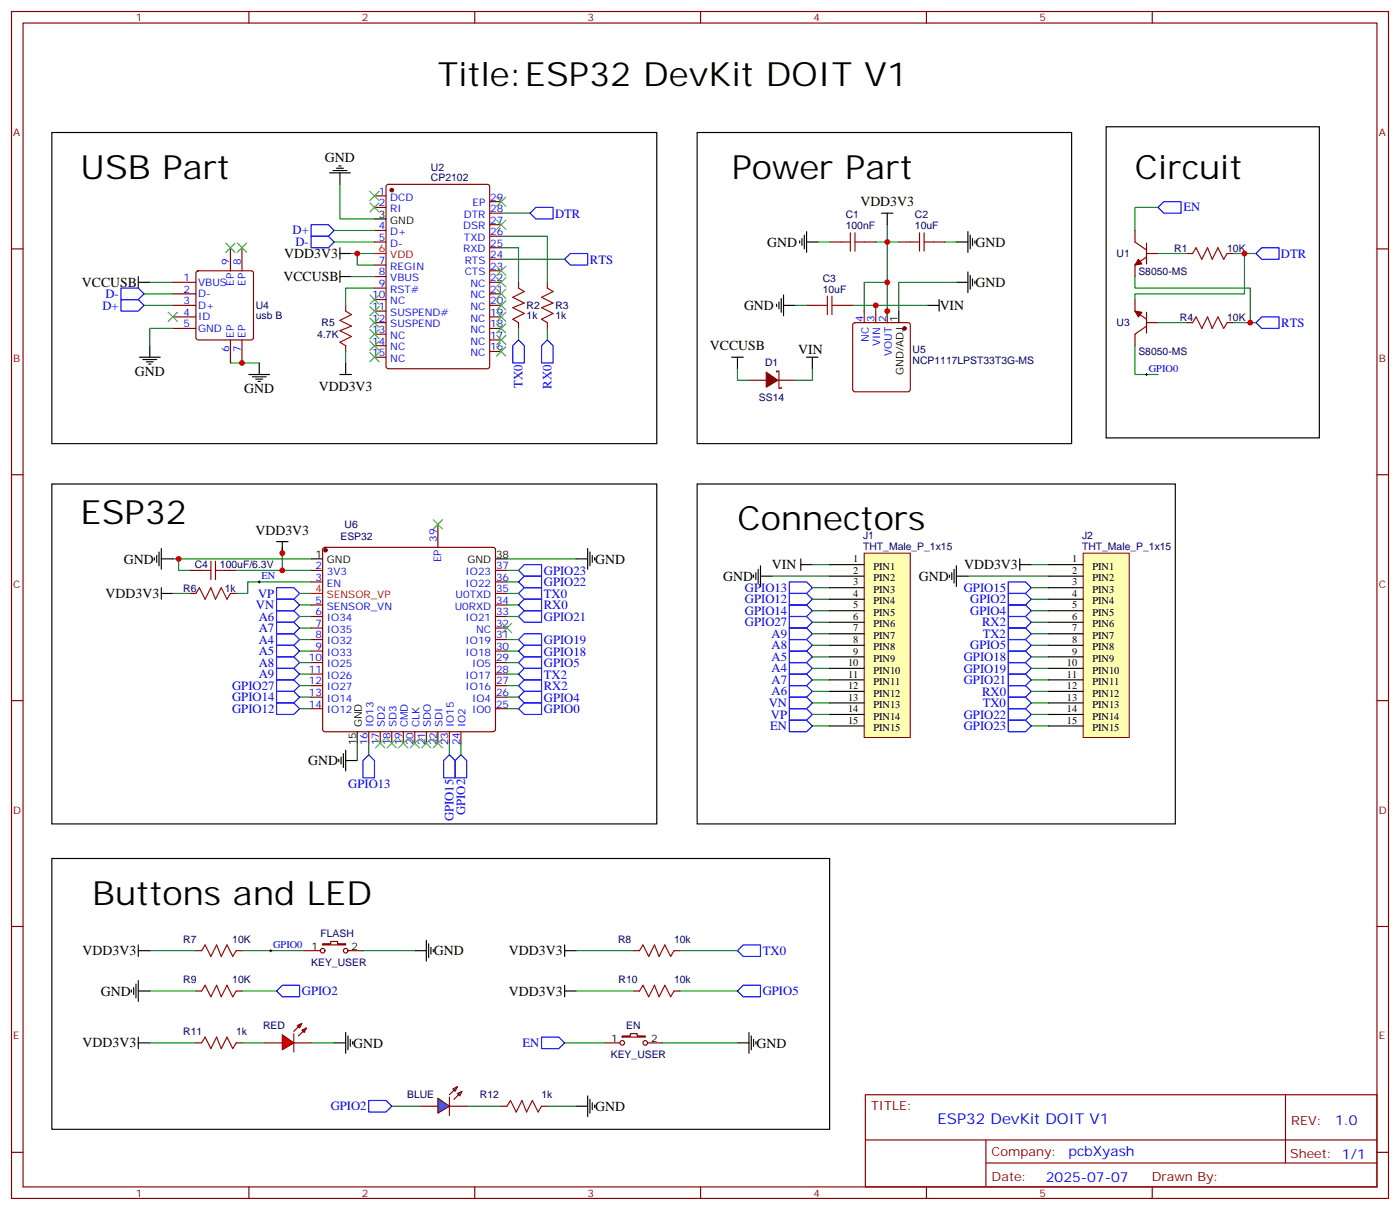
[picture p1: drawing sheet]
<svg xmlns="http://www.w3.org/2000/svg" width="429mm" height="371mm" viewBox="0 0 429 371" stroke-linecap="round" stroke-linejoin="round" font-family="sans-serif">
<g fill="none" stroke="#870000" stroke-width=".35">
<path d="M3.5 3.5h421.6v363.4h-421.6zM7.1 7.1h414.5v356.3h-414.5zM76.2 3.5v3.6M145.3 3.5v3.6M214.5 3.5v3.6M283.6 3.5v3.6M352.8 3.5v3.6M114.7 60h3.5M118.4 56.7l.5-.3h30.3l.7 .5v55.3l-.4 .6-30.6 .1-.7-.5v-55.3zM3.5 76.2h3.6M70.6 75.8v7.1M74.1 75.8v7.1"/>
<path d="M114.7 63.5h3.5M114.7 70.6h3.5M114.7 74.1h3.5M149.9 79.4h3.6M149.9 75.8h3.6M149.9 72.3h3.6M149.9 68.8h3.6M149.9 65.3h3.6M149.9 61.7h3.6M254 74.1h3.5M264.6 74.1h3.5M275.2 74.1h3.5"/>
<path d="M285.8 74.1h3.5M347.5 70.6v3.5l3.5 2.5M351 74.4v6.4M351 78.7l-3.5 2.4v3.6M351 77.6h3.5M363.4 77.6h1.7M375.7 77.6h1.8M421.6 76.2h3.5M52.9 97h7.1M52.9 93.5h7.1M52.9 90h7.1M52.9 86.4h7.1"/>
<path d="M60.2 83.1l.5-.2h16.2l.5 .2 .2 .5v19.8l-.2 .5-.5 .2h-16.2l-.5-.3-.2-.4v-19.8zM105.8 93.5v1.7M114.7 81.1h3.5M114.7 84.7h3.5M114.7 88.2h3.5M114.7 91.7h3.5M114.7 95.2h3.5M114.7 98.8h3.5M149.9 97h3.6M149.9 93.5h3.6M149.9 90h3.6M149.9 86.4h3.6"/>
<path d="M149.9 82.9h3.6M158.7 86.4v1.8M158.7 98.8v1.7M167.6 86.4v1.8M167.6 98.8v1.7M246.9 93.5h3.6M257.5 93.5h3.6M261.3 99l.5-.2h16.2l.5 .2 .2 .5v19.7l-.2 .5-.5 .2h-16.2l-.5-.2-.2-.5v-19.7zM264.6 95.2v3.6M268.1 95.2v3.6M271.6 95.2v3.6M347.5 91.7v3.5l3.5 2.5"/>
<path d="M351 98.8h3.5M351 95.6v6.4M351 99.8l-3.5 2.5v3.5M363.4 98.8h1.7M375.7 98.8h1.8M52.9 100.5h7.1M70.6 104.1v7M74.1 104.1v7M105.8 105.8v1.8M114.7 102.3h3.5M114.7 105.8h3.5M114.7 109.4h3.5"/>
<path d="M149.9 100.5h3.6M149.9 107.6h3.6M149.9 104.1h3.6M229.3 116.4h5.3M237.8 113.9v-.3h.7v5.3h.7v-.4M238.1 116.4h5.3M3.5 145.3h3.6M421.6 145.3h3.5M58.2 174.6h3.5M68.8 174.6h3.5M95.2 174.6h3.6M95.2 178.2h3.6"/>
<path d="M99 167.8l.5-.2h51.5l.5 .2 .2 .5v55l-.2 .5-.5 .2h-51.5l-.5-.2-.2-.5v-55zM134.1 160.5v7.1M151.7 174.6h3.5M151.7 178.2h3.5M58.2 181.7h1.8M70.6 181.7h1.7M95.2 185.2h3.6M95.2 188.7h3.6M95.2 192.3h3.6M95.2 195.8h3.6M95.2 199.3h3.6M151.7 181.7h3.5"/>
<path d="M151.7 185.2h3.5M151.7 188.7h3.5M151.7 192.3h3.5M151.7 195.8h3.5M151.7 199.3h3.5M3.5 214.5h3.6M95.2 202.8h3.6M95.2 206.4h3.6M95.2 209.9h3.6M95.2 213.4h3.6M95.2 217h3.6M151.7 202.8h3.5"/>
<path d="M151.7 206.4h3.5M151.7 209.9h3.5M151.7 213.4h3.5M151.7 217h3.5M421.6 214.5h3.5M112.9 224v3.5M116.4 224v3.5M119.9 224v3.5M123.5 224v3.5M127 224v3.5M130.5 224v3.5M134.1 224v3.5"/>
<path d="M137.6 224v3.5M141.1 224v3.5M3.5 283.6h3.6M60 291h1.7M72.3 291h1.8M93.5 291h4.6M98.8 288.9h2.4v-.7h2.2v.7h2.4v.4h-7zM106.5 291h4.6M421.6 283.6h3.5M60 303.4h1.7M60 319.3h1.7M72.3 303.4h1.8"/>
<path d="M72.3 319.3h1.8M264.9 335.1h156.7v28.3h-156.7zM393.6 335.2v20.8M3.5 352.8h3.6M265 349h156.4M301.8 356h119.6M301.8 349v14.1M421.6 352.8h3.5M76.2 363.4v3.5M145.3 363.4v3.5M214.5 363.4v3.5M283.6 363.4v3.5"/>
<path d="M352.8 363.4v3.5"/>
<circle cx="98.8" cy="291" r=".71"/>
<circle cx="105.8" cy="291" r=".71"/>
</g>
<g fill="none" stroke="#000" stroke-width=".35">
<path d="M338.7 38.8h65.2v95.3h-65.2zM15.9 40.6h185.2v95.2h-185.2zM100.9 52.9h6.3M102 52.2h4.2M103 51.5h2.1M103.7 50.8h.7M104.1 52.9v3.5M213.4 40.6h114.7v95.2h-114.7zM104.1 77.6h3.5M104.1 75.8v3.6M114.7 67h3.5M244.8 73.7v.7"/>
<path d="M245.5 73v2.1M246.2 72v4.2M246.9 74.1h3.6M246.9 70.9v6.4M292.8 74.1h3.5M296.3 70.9v6.4M297 72v4.2M297.7 73v2.1M298.4 73.7v.7M42.3 86.4h3.6M42.3 84.7v3.5M104.1 82.9v3.5"/>
<path d="M104.1 84.7h3.5M237.8 93.1v.7M238.5 92.4v2.1M239.2 91.4v4.2M239.9 93.5h3.5M239.9 90.3v6.4M275.2 95.2v3.6M284 93.5h3.5M287.5 91.7v3.5M292.8 86.4h3.5M296.3 83.3v6.3M297 84.3v4.2"/>
<path d="M297.7 85.4v2.1M298.4 86.1v.7M42.7 109.4h6.3M43.7 110.1h4.3M44.8 110.8h2.1M45.5 111.5h.7M45.9 105.8v3.6M76.2 114.7h6.3M77.3 115.4h4.2M78.3 116.1h2.1M79 116.8h.7M79.4 111.1v3.6"/>
<path d="M104.1 114.7h3.5M105.8 111.1v3.6M224 109.4h3.5M225.8 109.4v3.5M246.9 109.4h3.6M248.7 109.4v3.5M15.9 148.2h185.2v104h-185.2zM213.4 148.2h146.4v104h-146.4zM47.3 170.7v.7M48 170v2.2M48.7 169v4.2M49.4 171.1h3.5"/>
<path d="M49.4 167.9v6.4M49.4 179.9v3.5M95.2 171.1h3.6M151.7 171.1h3.5M230.7 176v.7M231.4 175.3v2.1M232.1 174.3v4.2M232.8 176.4h3.6M232.8 173.2v6.4M245.2 172.9h3.5M245.2 171.1v3.5M290.7 176v.7"/>
<path d="M291.4 175.3v2.1M292.1 174.3v4.2M292.8 176.4h3.5M292.8 173.2v6.4M312.2 172.9h3.5M312.2 171.1v3.5M49.4 181.7h3.5M103.7 232.5v.7M104.4 231.8v2.1M105.1 230.7v4.3M105.8 229.7v6.3M105.8 232.8h3.6"/>
<path d="M109.4 224v3.5M42.3 289.3v3.5M42.3 291h3.6M127 291h3.5M130.5 287.9v6.3M131.2 288.9v4.3M131.9 290v2.1M132.6 290.7v.7M40.2 303v.7M40.9 302.3v2.1M41.6 301.3v4.2M42.3 300.2v6.4"/>
<path d="M42.3 317.5v3.5M42.3 303.4h3.6M42.3 319.3h3.6"/>
</g>
<g fill="none" stroke="#008700" stroke-width=".35">
<path d="M104.1 56.4v10.6h10.6M102.3 70.6h12.4M102.3 74.1h12.4M107.6 77.6h7.1M109.4 77.6v3.5h5.3M153.5 75.8h5.2v10.6M153.5 72.3h14.1v14.1M153.5 65.3h8.8M153.5 79.4h19.4M250.5 74.1h3.5M268.1 74.1h7.1M271.6 68.8v28.2"/>
<path d="M289.3 74.1h3.5M354.5 63.5h-7v7.1M354.5 77.6h8.9M377.5 77.6h7M381 77.6v12.4h-33.5v1.7M44.1 90h8.8M44.1 93.5h8.8M45.9 86.4h7M107.6 84.7h7.1M114.7 88.2h-8.9v5.3M243.4 93.5h3.5M261.1 93.5h22.9"/>
<path d="M268.1 93.5v1.7M271.6 86.4h-7v8.8M292.8 86.4h-17.6v8.8M347.5 84.7v3.5h35.3v10.6M354.5 98.8h8.9M377.5 98.8h7M52.9 100.5h-7v5.3M70.6 111.1h8.8M105.8 107.6v3.5M158.7 100.5v3.6M167.6 100.5v3.6M225.8 112.9v3.5h3.5"/>
<path d="M248.7 112.9v3.5h-5.3M347.5 105.8v8.9h7M52.9 171.1h42.3M54.7 171.1v3.5h3.5M72.3 174.6h22.9M86.4 167.6v7M95.2 178.2h-19.4v3.5h-3.5M155.2 174.6h3.5M155.2 171.1h21.2M155.2 178.2h3.5M236.4 176.4h17.6M248.7 172.9h5.3"/>
<path d="M248.7 179.9h5.3M296.3 176.4h24.7M315.7 172.9h5.3M315.7 179.9h5.3M52.9 181.7h5.3M91.7 181.7h3.5M91.7 185.2h3.5M91.7 188.7h3.5M91.7 192.3h3.5M91.7 195.8h3.5M91.7 199.3h3.5M155.2 181.7h3.5"/>
<path d="M155.2 185.2h3.5M155.2 188.7h3.5M155.2 195.8h3.5M155.2 199.3h3.5M248.7 183.4h5.3M248.7 187h5.3M248.7 190.5h5.3M248.7 194h5.3M248.7 197.6h5.3M315.7 183.4h5.3M315.7 187h5.3M315.7 190.5h5.3"/>
<path d="M315.7 194h5.3M315.7 197.6h5.3M91.7 202.8h3.5M91.7 206.4h3.5M91.7 209.9h3.5M91.7 213.4h3.5M91.7 217h3.5M155.2 202.8h3.5M155.2 206.4h3.5M155.2 209.9h3.5M155.2 213.4h3.5M155.2 217h3.5"/>
<path d="M248.7 201.1h5.3M248.7 204.6h5.3M248.7 208.1h5.3M248.7 211.7h5.3M248.7 215.2h5.3M248.7 218.7h5.3M315.7 201.1h5.3M315.7 204.6h5.3M315.7 208.1h5.3M315.7 211.7h5.3M315.7 215.2h5.3M315.7 218.7h5.3"/>
<path d="M109.4 227.5v5.3M112.9 227.5v3.6M137.6 227.5v3.6M141.1 227.5v3.6M248.7 222.3h5.3M315.7 222.3h5.3M45.9 291h14.1M74.1 291h19.4M111.1 291h15.9M45.9 303.4h14.1M74.1 303.4h10.6"/>
</g>
<g fill="none" stroke="#00f" stroke-width=".35">
<path d="M95.2 68.8h5.3l1.8 1.8-1.8 1.7h-5.3zM95.2 72.3h5.3l1.8 1.8-1.8 1.7h-5.3zM162.3 65.3l1.7-1.8h5.3v3.5h-5.3zM174.6 77.6h5.3v3.5h-5.3l-1.7-1.7zM354.5 63.5l1.8-1.8h5.3v3.6h-5.3zM384.5 77.6l1.8-1.8h5.3v3.6h-5.3zM37 88.2h5.3l1.8 1.8-1.8 1.7h-5.3zM37 91.7h5.3l1.8 1.8-1.8 1.7h-5.3zM384.5 98.8l1.8-1.8h5.3v3.5h-5.3zM157 105.8l1.7-1.7 1.8 1.7v5.3h-3.5zM165.8 105.8l1.8-1.7 1.7 1.7v5.3h-3.5zM84.7 179.9h5.3l1.7 1.8-1.7 1.7h-5.3z"/>
<path d="M158.7 174.6l1.8-1.7h5.3v3.5h-5.3zM158.7 178.2l1.8-1.8h5.3v3.5h-5.3zM241.7 178.2h5.2l1.8 1.7-1.8 1.8h-5.2zM308.7 178.2h5.3l1.7 1.7-1.7 1.8h-5.3zM84.7 183.4h5.3l1.7 1.8-1.7 1.8h-5.3zM84.7 187h5.3l1.7 1.7-1.7 1.8h-5.3zM84.7 190.5h5.3l1.7 1.8-1.7 1.7h-5.3zM84.7 194h5.3l1.7 1.8-1.7 1.8h-5.3zM84.7 197.6h5.3l1.7 1.7-1.7 1.8h-5.3zM158.7 181.7l1.8-1.8h5.3v3.5h-5.3zM158.7 185.2l1.8-1.8h5.3v3.6h-5.3zM158.7 188.7l1.8-1.7h5.3v3.5h-5.3z"/>
<path d="M158.7 195.8l1.8-1.8h5.3v3.6h-5.3zM158.7 199.3l1.8-1.7h5.3v3.5h-5.3zM241.7 181.7h5.2l1.8 1.7-1.8 1.8h-5.2zM241.7 185.2h5.2l1.8 1.8-1.8 1.7h-5.2zM241.7 188.7h5.2l1.8 1.8-1.8 1.8h-5.2zM241.7 192.3h5.2l1.8 1.7-1.8 1.8h-5.2zM241.7 195.8h5.2l1.8 1.8-1.8 1.7h-5.2zM241.7 199.3h5.2l1.8 1.8-1.8 1.7h-5.2zM308.7 181.7h5.3l1.7 1.7-1.7 1.8h-5.3zM308.7 185.2h5.3l1.7 1.8-1.7 1.7h-5.3zM308.7 188.7h5.3l1.7 1.8-1.7 1.8h-5.3zM308.7 192.3h5.3l1.7 1.7-1.7 1.8h-5.3z"/>
<path d="M308.7 195.8h5.3l1.7 1.8-1.7 1.7h-5.3zM308.7 199.3h5.3l1.7 1.8-1.7 1.7h-5.3zM84.7 201.1h5.3l1.7 1.7-1.7 1.8h-5.3zM84.7 204.6h5.3l1.7 1.8-1.7 1.7h-5.3zM84.7 208.1h5.3l1.7 1.8-1.7 1.8h-5.3zM84.7 211.7h5.3l1.7 1.7-1.7 1.8h-5.3zM84.7 215.2h5.3l1.7 1.8-1.7 1.7h-5.3zM158.7 202.8l1.8-1.7h5.3v3.5h-5.3zM158.7 206.4l1.8-1.8h5.3v3.5h-5.3zM158.7 209.9l1.8-1.8h5.3v3.6h-5.3zM158.7 213.4l1.8-1.7h5.3v3.5h-5.3zM158.7 217l1.8-1.8h5.3v3.5h-5.3z"/>
<path d="M241.7 202.8h5.2l1.8 1.8-1.8 1.8h-5.2zM241.7 206.4h5.2l1.8 1.7-1.8 1.8h-5.2zM241.7 209.9h5.2l1.8 1.8-1.8 1.7h-5.2zM241.7 213.4h5.2l1.8 1.8-1.8 1.8h-5.2zM241.7 217h5.2l1.8 1.7-1.8 1.8h-5.2zM308.7 202.8h5.3l1.7 1.8-1.7 1.8h-5.3zM308.7 206.4h5.3l1.7 1.7-1.7 1.8h-5.3zM308.7 209.9h5.3l1.7 1.8-1.7 1.7h-5.3zM308.7 213.4h5.3l1.7 1.8-1.7 1.8h-5.3zM308.7 217h5.3l1.7 1.7-1.7 1.8h-5.3zM112.9 231.1l1.8 1.7v5.3h-3.6v-5.3zM137.6 231.1l1.7 1.7v5.3h-3.5v-5.3z"/>
<path d="M141.1 231.1l1.8 1.7v5.3h-3.6v-5.3zM241.7 220.5h5.2l1.8 1.8-1.8 1.7h-5.2zM308.7 220.5h5.3l1.7 1.8-1.7 1.7h-5.3zM84.7 303.4l1.7-1.8h5.3v3.6h-5.3z"/>
</g>
<g fill="none" stroke="#3c3" stroke-width=".35">
<path d="M113.2 58.6l2.9 2.8M116.1 58.6l-2.9 2.8M69.1 74.4l2.9 2.9M72 74.4l-2.9 2.9M72.7 74.4l2.8 2.9M75.5 74.4l-2.8 2.9M113.2 62.1l2.9 2.8M116.1 62.1l-2.9 2.8M152 60.3l2.9 2.8M152 67.4l2.9 2.8M154.9 60.3l-2.9 2.8M154.9 67.4l-2.9 2.8"/>
<path d="M113.2 90.3l2.9 2.8M113.2 93.8l2.9 2.9M113.2 97.4l2.9 2.8M116.1 90.3l-2.9 2.8M116.1 93.8l-2.9 2.9M116.1 97.4l-2.9 2.8M152 81.5l2.9 2.8M152 85l2.9 2.8M152 88.5l2.9 2.9M152 92.1l2.9 2.8M152 95.6l2.9 2.8M152 99.1l2.9 2.9"/>
<path d="M154.9 81.5l-2.9 2.8M154.9 85l-2.9 2.8M154.9 88.5l-2.9 2.9M154.9 92.1l-2.9 2.8M154.9 95.6l-2.9 2.8M154.9 99.1l-2.9 2.9M113.2 100.9l2.9 2.8M113.2 104.4l2.9 2.8M113.2 107.9l2.9 2.9M116.1 100.9l-2.9 2.8M116.1 104.4l-2.9 2.8M116.1 107.9l-2.9 2.9"/>
<path d="M152 102.7l2.9 2.8M152 106.2l2.9 2.8M154.9 102.7l-2.9 2.8M154.9 106.2l-2.9 2.8M153.8 190.9l2.8 2.8M156.6 190.9l-2.8 2.8M115 226.1l2.8 2.9M117.8 226.1l-2.8 2.9M118.5 226.1l2.9 2.9M121.4 226.1l-2.9 2.9M122.1 226.1l2.8 2.9M124.9 226.1l-2.8 2.9"/>
<path d="M125.6 226.1l2.8 2.9M128.4 226.1l-2.8 2.9M129.1 226.1l2.8 2.9M131.9 226.1l-2.8 2.9M132.6 226.1l2.9 2.9M135.5 226.1l-2.9 2.9"/>
</g>
<g fill="#870000" stroke="#870000" stroke-width=".35">
<path d="M234.6 113.9l3.5 2.5-3.5 2.1z"/>
<path d="M348.5 79.4l1.1 1.4-2.1 .3z"/>
<path d="M347.5 95.2l2.1 .4-1.1 1.4z"/>
<circle cx="119.9" cy="58.2" r=".53"/>
<circle cx="276.9" cy="100.5" r=".53"/>
<circle cx="99.7" cy="168.5" r=".53"/>
</g>
<path d="M114.7 77.6h3.5M95.2 181.7h3.6" fill="none" stroke="#f00" stroke-width=".35"/>
<g fill="none" stroke="#a10000" stroke-width=".35">
<path d="M257.5 74.1h2.8M260.3 71.3v5.6M261.8 74.1h2.8M261.8 71.3v5.6M278.7 74.1h2.8M281.5 71.3v5.6M282.9 74.1h2.9M282.9 71.3v5.6M365.1 77.6l1.1-1.8 1.7 3.6 1.8-3.6 1.4 3.6 1.8-3.6 1.7 3.6 1.1-1.8M105.8 95.2l1.8 1.1-3.5 1.8 3.5 1.7-3.5 1.4 3.5 1.8-3.5 1.8 1.7 1M158.7 88.2l1.8 1.1-3.5 1.7 3.5 1.8-3.5 1.4 3.5 1.8-3.5 1.7 1.7 1.1M167.6 88.2l1.7 1.1-3.5 1.7 3.5 1.8-3.5 1.4 3.5 1.8-3.5 1.7 1.8 1.1"/>
<path d="M250.5 93.5h2.8M253.3 90.7v5.6M254.7 90.7v5.6M254.7 93.5h2.8M365.1 98.8l1.1-1.8 1.7 3.5 1.8-3.5 1.4 3.5 1.8-3.5 1.7 3.5 1.1-1.7M61.7 174.6h2.9M64.6 171.8v5.6M66 174.6h2.8M66 171.8v5.6M60 181.7l1-1.8 1.8 3.5 1.8-3.5 1.4 3.5 1.7-3.5 1.8 3.5 1.1-1.7M61.7 291l1.1-1.7 1.8 3.5 1.7-3.5 1.4 3.5 1.8-3.5 1.8 3.5 1-1.8M61.7 303.4l1.1-1.8 1.8 3.6 1.7-3.6 1.4 3.6 1.8-3.6 1.8 3.6 1-1.8"/>
<path d="M61.7 319.3l1.1-1.8 1.8 3.5 1.7-3.5 1.4 3.5 1.8-3.5 1.8 3.5 1-1.7"/>
</g>
<path d="M350.7 114.7h.7M351 114.3v.7M79 178.2h.7M79.4 177.8v.7M82.5 291h.8M82.9 290.7v.7" fill="none" stroke="#000" stroke-width=".31"/>
<g fill="#f00" stroke="#870000" stroke-width=".35">
<path d="M86.4 316.8l3.6 2.5-3.6 2.1z"/>
<path d="M90 316.4v5.7z"/>
</g>
<g fill="#870000" stroke="#870000" stroke-width=".35">
<path d="M90 315.7l1.4-1.4z"/>
<path d="M91.4 317.1l1.4-1.4z"/>
</g>
<g fill="#f00" stroke="#870000" stroke-width=".35">
<path d="M91 314l1.4-.7-.7 1.4z"/>
<path d="M92.4 315.4l1.4-.7-.7 1.4z"/>
</g>
<g fill="none" stroke="#870000" stroke-width=".35">
<path d="M194 291h1.8M206.4 291h1.7M81.1 319.3h5.3M90 319.3h5.2M185.2 319.3h4.6M190.5 317.1h2.5v-.7h2.1v.7h2.5v.4h-7.1zM194 303.4h1.8M198.3 319.3h4.5M206.4 303.4h1.7"/>
<circle cx="190.5" cy="319.3" r=".71"/>
<circle cx="197.6" cy="319.3" r=".71"/>
</g>
<g fill="none" stroke="#000" stroke-width=".35">
<path d="M172.9 291h3.5M172.9 289.3v3.5M102.3 319.3h3.5M105.8 316.1v6.3M106.5 317.1v4.3M107.2 318.2v2.1M107.9 318.9v.7M172.9 301.6v3.6M172.9 303.4h3.5M225.8 319.3h3.5M229.3 316.1v6.3M230 317.1v4.3"/>
<path d="M230.7 318.2v2.1M231.4 318.9v.7"/>
</g>
<path d="M176.4 291h17.6M208.1 291h17.7M74.1 319.3h7M95.2 319.3h7.1M172.9 319.3h12.3M176.4 303.4h17.6M202.8 319.3h23M208.1 303.4h17.7" fill="none" stroke="#008700" stroke-width=".35"/>
<path d="M195.8 291l1-1.7 1.8 3.5 1.8-3.5 1.4 3.5 1.8-3.5 1.7 3.5 1.1-1.8M195.8 303.4l1-1.8 1.8 3.6 1.8-3.6 1.4 3.6 1.8-3.6 1.7 3.6 1.1-1.8" fill="none" stroke="#a10000" stroke-width=".35"/>
<path d="M225.8 291l1.7-1.7h5.3v3.5h-5.3zM165.8 317.5h5.3l1.8 1.8-1.8 1.7h-5.3zM225.8 303.4l1.7-1.8h5.3v3.6h-5.3zM112.9 336.9h5.3l1.7 1.8-1.7 1.7h-5.3z" fill="none" stroke="#00f" stroke-width=".35"/>
<path d="M134.1 336.2l3.5 2.5-3.5 2.1z" fill="#09f" stroke="#870000" stroke-width=".35"/>
<path d="M137.6 335.8v5.7z" fill="#f00" stroke="#870000" stroke-width=".35"/>
<g fill="#870000" stroke="#870000" stroke-width=".35">
<path d="M137.6 335.1l1.4-1.4z"/>
<path d="M139 336.6l1.4-1.5z"/>
</g>
<g fill="#09f" stroke="#870000" stroke-width=".35">
<path d="M138.6 333.4l1.5-.7-.8 1.4z"/>
<path d="M140.1 334.8l1.4-.7-.7 1.4z"/>
</g>
<path d="M128.8 338.7h5.3M137.6 338.7h5.3M153.5 338.7h1.7M165.8 338.7h1.8" fill="none" stroke="#870000" stroke-width=".35"/>
<path d="M155.2 338.7l1.1-1.8 1.7 3.5 1.8-3.5 1.4 3.5 1.8-3.5 1.7 3.5 1.1-1.7" fill="none" stroke="#a10000" stroke-width=".35"/>
<path d="M15.9 262.8h238.1v82.9h-238.1zM176.4 338.7h3.5M179.9 335.5v6.3M180.6 336.6v4.2M181.3 337.6v2.1M182 338.3v.7" fill="none" stroke="#000" stroke-width=".35"/>
<path d="M45.9 319.3h14.1M119.9 338.7h8.9M142.9 338.7h10.6M167.6 338.7h8.8" fill="none" stroke="#008700" stroke-width=".35"/>
<path d="M51.5 95.6l2.8 2.8M54.3 95.6l-2.8 2.8M132.6 159.1l2.9 2.8M135.5 159.1l-2.9 2.8" fill="none" stroke="#3c3" stroke-width=".35"/>
<path d="M264.6 169.3h14.1v56.5h-14.1z" fill="#ffffb0" stroke="#800000" stroke-width=".31"/>
<g fill="none" stroke="#000" stroke-width=".35">
<path d="M254 172.9h10.6M254 176.4h10.6M254 179.9h10.6M254 183.4h10.6M254 187h10.6M254 190.5h10.6M254 194h10.6M254 197.6h10.6M254 201.1h10.6M254 204.6h10.6M254 208.1h10.6M254 211.7h10.6"/>
<path d="M254 215.2h10.6M254 218.7h10.6M254 222.3h10.6"/>
</g>
<path d="M331.6 169.3h14.1v56.5h-14.1z" fill="#ffffb0" stroke="#800000" stroke-width=".31"/>
<g fill="none" stroke="#000" stroke-width=".35">
<path d="M269.9 65.3h3.5M271.6 65.3v3.5M84.7 165.8h3.5M86.4 165.8v3.5M176.4 171.1h3.5M179.9 167.9v6.4M180.6 169v4.2M181.3 170v2.2M182 170.7v.7M321 172.9h10.6M321 176.4h10.6M321 179.9h10.6"/>
<path d="M321 183.4h10.6M321 187h10.6M321 190.5h10.6M321 194h10.6M321 197.6h10.6M321 201.1h10.6M321 204.6h10.6M321 208.1h10.6M321 211.7h10.6M321 215.2h10.6M321 218.7h10.6M321 222.3h10.6"/>
</g>
<g fill="#c00">
<circle cx="109.4" cy="77.6" r=".88"/>
<circle cx="74.1" cy="111.1" r=".88"/>
<circle cx="271.6" cy="86.4" r=".88"/>
<circle cx="271.6" cy="74.1" r=".88"/>
<circle cx="268.1" cy="93.5" r=".88"/>
<circle cx="86.4" cy="174.6" r=".88"/>
<circle cx="54.7" cy="171.1" r=".88"/>
<circle cx="382.8" cy="98.8" r=".88"/>
<circle cx="381" cy="77.6" r=".88"/>
<circle cx="86.4" cy="169.3" r=".88"/>
<circle cx="271.6" cy="95.2" r=".88"/>
</g>
<g font-size="10.2">
<text x="134.1" y="26.5">Title:ESP32 DevKit DOIT V1</text>
<text x="24.7" y="54.7">USB Part</text>
<text x="224" y="54.7">Power Part</text>
<text x="347.5" y="54.7">Circuit</text>
<text x="24.7" y="160.5">ESP32</text>
<text x="225.8" y="162.3">Connectors</text>
<text x="28.2" y="276.9">Buttons and LED</text>
</g>
<text font-size="4.6" fill="#00f" x="287" y="344.2">ESP32 DevKit DOIT V1</text>
<g font-size="4.2">
<text x="99.5" y="49.7">GND</text>
<text x="263.4" y="63.1">VDD3V3</text>
<text x="234.8" y="75.5">GND</text>
<text x="298.6" y="75.5">GND</text>
<text x="87" y="79">VDD3V3</text>
<text x="25" y="87.8">VCCUSB</text>
<text x="86.8" y="86.1">VCCUSB</text>
<text x="298.6" y="87.8">GND</text>
<text x="227.8" y="94.9">GND</text>
<text x="287.7" y="94.9">VIN</text>
<text x="217.3" y="107.2">VCCUSB</text>
<text x="244.4" y="108.3">VIN</text>
<text x="41.3" y="115">GND</text>
<text x="97.6" y="119.6">VDD3V3</text>
<text x="74.8" y="120.3">GND</text>
<text x="78.2" y="163.7">VDD3V3</text>
<text x="37.9" y="172.5">GND</text>
<text x="182.2" y="172.5">GND</text>
<text x="221.4" y="177.8">GND</text>
<text x="236.3" y="174.3">VIN</text>
<text x="281.3" y="177.8">GND</text>
<text x="295.2" y="174.3">VDD3V3</text>
<text x="32.3" y="183.1">VDD3V3</text>
<text x="94.4" y="234.3">GND</text>
<text x="25.3" y="292.5">VDD3V3</text>
<text x="132.8" y="292.4">GND</text>
<text x="155.8" y="292.4">VDD3V3</text>
<text x="30.9" y="304.8">GND</text>
<text x="155.8" y="304.8">VDD3V3</text>
<text x="25.3" y="320.7">VDD3V3</text>
<text x="108.1" y="320.7">GND</text>
<text x="231.6" y="320.7">GND</text>
<text x="182.2" y="340.1">GND</text>
</g>
<g font-size="4.2" fill="#00f">
<text x="408.7" y="344.4">1.0</text>
<text x="327.1" y="354">pcbXyash</text>
<text x="320.2" y="361.8">2025-07-07</text>
</g>
<g font-size="3.9" fill="#00f">
<text x="362.3" y="64.7">EN</text>
<text x="89.6" y="71.7">D+</text>
<text x="169.9" y="66.6">DTR</text>
<text x="90.5" y="75.4">D-</text>
<text x="180.6" y="80.7">RTS</text>
<text x="392.2" y="79">DTR</text>
<text x="31.4" y="94.8">D+</text>
<text x="32.3" y="91.2">D-</text>
<text x="392.3" y="100.1">RTS</text>
<text x="160" y="118.7" transform="rotate(-90 160 118.7)">TX0</text>
<text x="168.8" y="118.9" transform="rotate(-90 168.8 118.9)">RX0</text>
<text x="166.5" y="176">GPIO23</text>
<text x="166.5" y="179.5">GPIO22</text>
<text x="79" y="182.9">VP</text>
<text x="166.5" y="183">TX0</text>
<text x="228.1" y="181.2">GPIO13</text>
<text x="228.1" y="184.7">GPIO12</text>
<text x="295.1" y="181.2">GPIO15</text>
<text x="297" y="184.7">GPIO2</text>
<text x="78.4" y="186.5">VN</text>
<text x="79.2" y="190">A6</text>
<text x="166.5" y="186.6">RX0</text>
<text x="166.5" y="190.1">GPIO21</text>
<text x="228.1" y="188.2">GPIO14</text>
<text x="228.1" y="191.8">GPIO27</text>
<text x="297" y="188.2">GPIO4</text>
<text x="300.7" y="191.8">RX2</text>
<text x="79.2" y="193.5">A7</text>
<text x="79.2" y="197">A4</text>
<text x="166.5" y="197.1">GPIO19</text>
<text x="236.2" y="195.3">A9</text>
<text x="300.9" y="195.3">TX2</text>
<text x="79.2" y="200.6">A5</text>
<text x="166.5" y="200.7">GPIO18</text>
<text x="236.2" y="198.8">A8</text>
<text x="236.2" y="202.3">A5</text>
<text x="295.1" y="202.4">GPIO18</text>
<text x="297" y="198.8">GPIO5</text>
<text x="79.2" y="204.1">A8</text>
<text x="79.2" y="207.6">A9</text>
<text x="166.5" y="204.2">GPIO5</text>
<text x="166.5" y="207.7">TX2</text>
<text x="236.2" y="205.9">A4</text>
<text x="236.2" y="209.4">A7</text>
<text x="295.1" y="205.9">GPIO19</text>
<text x="295.1" y="209.4">GPIO21</text>
<text x="71.1" y="211.2">GPIO27</text>
<text x="71.1" y="214.7">GPIO14</text>
<text x="166.5" y="211.3">RX2</text>
<text x="166.5" y="214.8">GPIO4</text>
<text x="236.2" y="212.9">A6</text>
<text x="300.7" y="212.9">RX0</text>
<text x="71.1" y="218.2">GPIO12</text>
<text x="166.5" y="218.3">GPIO0</text>
<text x="235.4" y="216.4">VN</text>
<text x="236" y="220">VP</text>
<text x="295.1" y="220">GPIO22</text>
<text x="300.9" y="216.5">TX0</text>
<text x="235.8" y="223.5">EN</text>
<text x="295.1" y="223.5">GPIO23</text>
<text x="106.6" y="241.1">GPIO13</text>
<text x="138.8" y="251.4" transform="rotate(-90 138.8 251.4)">GPIO15</text>
<text x="142.4" y="249.5" transform="rotate(-90 142.4 249.5)">GPIO2</text>
<text x="233.5" y="292.4">TX0</text>
<text x="92.4" y="304.7">GPIO2</text>
<text x="233.5" y="304.7">GPIO5</text>
<text x="159.9" y="320.5">EN</text>
<text x="101.2" y="339.9">GPIO2</text>
</g>
<g font-size="3.9" fill="#800">
<text x="266.7" y="339.7">TITLE:</text>
<text x="395.3" y="344.4">REV:</text>
<text x="303.6" y="353.9">Company:</text>
<text x="395" y="354.5">Sheet: 1/1</text>
<text x="303.6" y="361.6">Date:</text>
<text x="352.6" y="361.7">Drawn By:</text>
</g>
<g font-size="3.2" fill="#800">
<text x="41.6" y="6.5">1</text>
<text x="110.8" y="6.5">2</text>
<text x="179.9" y="6.5">3</text>
<text x="249.1" y="6.5">4</text>
<text x="318.2" y="6.5">5</text>
<text x="4.1" y="41.6">A</text>
<text x="422.1" y="41.6">A</text>
<text x="4.1" y="110.8">B</text>
<text x="422.1" y="110.8">B</text>
<text x="4.1" y="179.9">C</text>
<text x="422.1" y="179.9">C</text>
<text x="4.1" y="249.1">D</text>
<text x="422.1" y="249.1">D</text>
<text x="4.1" y="318.2">E</text>
<text x="422.1" y="318.2">E</text>
<text x="41.6" y="366.4">1</text>
<text x="110.8" y="366.4">2</text>
<text x="179.9" y="366.4">3</text>
<text x="249.1" y="366.4">4</text>
<text x="318.2" y="366.4">5</text>
</g>
<g font-size="3.2" fill="#000080">
<text x="132" y="52.2">U2</text>
<text x="132" y="55.4">CP2102</text>
<text x="258.9" y="70.2">100nF</text>
<text x="258.9" y="66.8">C1</text>
<text x="280.1" y="70.2">10uF</text>
<text x="280.1" y="66.8">C2</text>
<text x="359.5" y="77">R1</text>
<text x="375.7" y="77">10K</text>
<text x="341.9" y="78.8">U1</text>
<text x="251.9" y="89.6">10uF</text>
<text x="251.9" y="86.2">C3</text>
<text x="348.5" y="84.1">S8050-MS</text>
<text x="78.3" y="94.7">U4</text>
<text x="161.2" y="94.7">R2</text>
<text x="170" y="94.7">R3</text>
<text x="78.3" y="97.6">usb B</text>
<text x="98.4" y="99.9">R5</text>
<text x="161.2" y="97.8">1k</text>
<text x="170" y="97.8">1k</text>
<text x="341.9" y="100">U3</text>
<text x="361.3" y="98.2">R4</text>
<text x="375.7" y="98.2">10K</text>
<text x="97.1" y="103.4">4.7K</text>
<text x="234.3" y="112.2">D1</text>
<text x="279.4" y="111.6">NCP1117LPST33T3G-MS</text>
<text x="279.4" y="108.2">U5</text>
<text x="348.5" y="108.8">S8050-MS</text>
<text x="232.3" y="122.8">SS14</text>
<text x="105.5" y="161.6">U6</text>
<text x="104.2" y="165.2">ESP32</text>
<text x="264.3" y="165.1">J1</text>
<text x="331.3" y="165.1">J2</text>
<text x="59.6" y="174">C4</text>
<text x="67.4" y="174">100uF/6.3V</text>
<text x="264.3" y="168.3">THT_Male_P_1x15</text>
<text x="331.3" y="168.3">THT_Male_P_1x15</text>
<text x="56.1" y="181.1">R6</text>
<text x="68.8" y="181.1">1k</text>
<text x="98.1" y="286.9">FLASH</text>
<text x="56.1" y="288.7">R7</text>
<text x="71.1" y="288.7">10K</text>
<text x="189.2" y="288.7">R8</text>
<text x="206.4" y="288.7">10k</text>
<text x="95.3" y="295.6">KEY_USER</text>
<text x="56.1" y="301">R9</text>
<text x="71.1" y="301">10K</text>
<text x="189.4" y="301">R10</text>
<text x="206.4" y="301">10k</text>
<text x="56.1" y="316.9">R11</text>
<text x="72.3" y="316.9">1k</text>
<text x="80.5" y="315.1">RED</text>
<text x="191.7" y="315.1">EN</text>
<text x="187" y="323.9">KEY_USER</text>
<text x="124.7" y="336.3">BLUE</text>
<text x="146.9" y="336.3">R12</text>
<text x="165.8" y="336.3">1k</text>
</g>
<g font-size="3.2" fill="#00f">
<text x="116" y="59.6">1</text>
<text x="116" y="63.1">2</text>
<text x="119.5" y="61.4">DCD</text>
<text x="119.5" y="64.9">RI</text>
<text x="144.7" y="63.1">EP</text>
<text x="150.1" y="64.9">28</text>
<text x="150.1" y="61.4">29</text>
<text x="116" y="70.2">4</text>
<text x="119.5" y="72">D+</text>
<text x="141.8" y="70.2">DSR</text>
<text x="142" y="66.7">DTR</text>
<text x="150.1" y="72">26</text>
<text x="150.1" y="68.4">27</text>
<text x="116" y="73.7">5</text>
<text x="119.5" y="75.5">D-</text>
<text x="141.8" y="77.3">RXD</text>
<text x="142" y="73.7">TXD</text>
<text x="150.1" y="75.5">25</text>
<text x="70.2" y="81.1" transform="rotate(-90 70.2 81.1)">9</text>
<text x="73.7" y="81.1" transform="rotate(-90 73.7 81.1)">8</text>
<text x="116" y="80.8">7</text>
<text x="119.5" y="82.6">REGIN</text>
<text x="142.3" y="80.8">RTS</text>
<text x="150.1" y="82.6">23</text>
<text x="150.1" y="79">24</text>
<text x="56.2" y="89.6">2</text>
<text x="56.2" y="86.1">1</text>
<text x="60.7" y="87.5">VBUS</text>
<text x="71.6" y="87.5" transform="rotate(-90 71.6 87.5)">EP</text>
<text x="75.1" y="87.5" transform="rotate(-90 75.1 87.5)">EP</text>
<text x="116" y="84.3">8</text>
<text x="116" y="87.8">9</text>
<text x="119.5" y="86.1">VBUS</text>
<text x="119.5" y="89.6">RST#</text>
<text x="142.3" y="84.3">CTS</text>
<text x="144" y="87.8">NC</text>
<text x="150.1" y="89.6">21</text>
<text x="150.1" y="86.1">22</text>
<text x="56.2" y="93.1">3</text>
<text x="60.7" y="94.5">D+</text>
<text x="60.7" y="91">D-</text>
<text x="114" y="91.4">10</text>
<text x="114" y="94.9">11</text>
<text x="119.5" y="93.1">NC</text>
<text x="144" y="94.9">NC</text>
<text x="144" y="91.4">NC</text>
<text x="150.1" y="93.1">20</text>
<text x="56.2" y="100.2">5</text>
<text x="56.2" y="96.7">4</text>
<text x="60.7" y="101.6">GND</text>
<text x="60.7" y="98.1">ID</text>
<text x="114" y="98.4">12</text>
<text x="114" y="102">13</text>
<text x="119.5" y="96.7">SUSPEND#</text>
<text x="119.5" y="100.2">SUSPEND</text>
<text x="144" y="102">NC</text>
<text x="144" y="98.4">NC</text>
<text x="150.1" y="100.2">18</text>
<text x="150.1" y="96.7">19</text>
<text x="264.2" y="98.6" transform="rotate(-90 264.2 98.6)">4</text>
<text x="267.8" y="98.6" transform="rotate(-90 267.8 98.6)">3</text>
<text x="271.3" y="98.6" transform="rotate(-90 271.3 98.6)">2</text>
<text x="70.2" y="107.8" transform="rotate(-90 70.2 107.8)">6</text>
<text x="71.6" y="103.4" transform="rotate(-90 71.6 103.4)">EP</text>
<text x="73.7" y="107.8" transform="rotate(-90 73.7 107.8)">7</text>
<text x="75.1" y="103.4" transform="rotate(-90 75.1 103.4)">EP</text>
<text x="114" y="105.5">14</text>
<text x="119.5" y="103.7">NC</text>
<text x="119.5" y="107.2">NC</text>
<text x="144" y="105.5">NC</text>
<text x="150.1" y="107.2">16</text>
<text x="150.1" y="103.7">17</text>
<text x="266" y="104.7" transform="rotate(-90 266 104.7)">NC</text>
<text x="269.5" y="106" transform="rotate(-90 269.5 106)">VIN</text>
<text x="114" y="109">15</text>
<text x="119.5" y="110.8">NC</text>
<text x="144" y="109">NC</text>
<text x="273" y="109" transform="rotate(-90 273 109)">VOUT</text>
<text x="351.7" y="113.8">GPIO0</text>
<text x="133.7" y="165.8" transform="rotate(-90 133.7 165.8)">39</text>
<text x="135.1" y="172.2" transform="rotate(-90 135.1 172.2)">EP</text>
<text x="80.1" y="177.3">EN</text>
<text x="96.6" y="177.8">3</text>
<text x="96.6" y="174.3">2</text>
<text x="100.1" y="179.6">EN</text>
<text x="100.1" y="176">3V3</text>
<text x="142.5" y="176">IO23</text>
<text x="142.5" y="179.6">IO22</text>
<text x="151.9" y="174.3">37</text>
<text x="151.9" y="177.8">36</text>
<text x="96.6" y="184.9">5</text>
<text x="139.5" y="183.1">U0TXD</text>
<text x="151.9" y="181.3">35</text>
<text x="151.9" y="184.9">34</text>
<text x="96.6" y="191.9">7</text>
<text x="96.6" y="188.4">6</text>
<text x="100.1" y="190.1">IO34</text>
<text x="100.1" y="186.6">SENSOR_VN</text>
<text x="139.2" y="186.6">U0RXD</text>
<text x="142.5" y="190.1">IO21</text>
<text x="151.9" y="188.4">33</text>
<text x="151.9" y="191.9">32</text>
<text x="96.6" y="195.4">8</text>
<text x="100.1" y="197.2">IO32</text>
<text x="100.1" y="193.7">IO35</text>
<text x="142.5" y="197.2">IO19</text>
<text x="145.8" y="193.7">NC</text>
<text x="151.9" y="195.4">31</text>
<text x="94.6" y="202.5">10</text>
<text x="96.6" y="199">9</text>
<text x="100.1" y="200.7">IO33</text>
<text x="142.5" y="200.7">IO18</text>
<text x="151.9" y="199">30</text>
<text x="151.9" y="202.5">29</text>
<text x="94.6" y="209.6">12</text>
<text x="94.6" y="206">11</text>
<text x="100.1" y="207.8">IO26</text>
<text x="100.1" y="204.3">IO25</text>
<text x="142.5" y="207.8">IO17</text>
<text x="144.5" y="204.3">IO5</text>
<text x="151.9" y="206">28</text>
<text x="151.9" y="209.6">27</text>
<text x="94.6" y="213.1">13</text>
<text x="100.1" y="214.8">IO14</text>
<text x="100.1" y="211.3">IO27</text>
<text x="142.5" y="211.3">IO16</text>
<text x="144.5" y="214.8">IO4</text>
<text x="151.9" y="213.1">26</text>
<text x="94.6" y="216.6">14</text>
<text x="100.1" y="218.4">IO12</text>
<text x="144.5" y="218.4">IO0</text>
<text x="151.9" y="216.6">25</text>
<text x="114.3" y="222.7" transform="rotate(-90 114.3 222.7)">IO13</text>
<text x="117.8" y="222.7" transform="rotate(-90 117.8 222.7)">SD2</text>
<text x="121.4" y="222.7" transform="rotate(-90 121.4 222.7)">SD3</text>
<text x="124.9" y="222.7" transform="rotate(-90 124.9 222.7)">CMD</text>
<text x="128.4" y="222.7" transform="rotate(-90 128.4 222.7)">CLK</text>
<text x="131.9" y="222.7" transform="rotate(-90 131.9 222.7)">SDO</text>
<text x="135.5" y="222.7" transform="rotate(-90 135.5 222.7)">SDI</text>
<text x="139" y="222.7" transform="rotate(-90 139 222.7)">IO15</text>
<text x="142.5" y="222.7" transform="rotate(-90 142.5 222.7)">IO2</text>
<text x="112.5" y="228.2" transform="rotate(-90 112.5 228.2)">16</text>
<text x="116.1" y="228.2" transform="rotate(-90 116.1 228.2)">17</text>
<text x="119.6" y="228.2" transform="rotate(-90 119.6 228.2)">18</text>
<text x="123.1" y="228.2" transform="rotate(-90 123.1 228.2)">19</text>
<text x="126.6" y="228.2" transform="rotate(-90 126.6 228.2)">20</text>
<text x="130.2" y="228.2" transform="rotate(-90 130.2 228.2)">21</text>
<text x="133.7" y="228.2" transform="rotate(-90 133.7 228.2)">22</text>
<text x="137.2" y="228.2" transform="rotate(-90 137.2 228.2)">23</text>
<text x="140.8" y="228.2" transform="rotate(-90 140.8 228.2)">24</text>
<text x="83.6" y="290.2">GPIO0</text>
</g>
<g font-size="3.2">
<text x="116" y="66.7">3</text>
<text x="119.5" y="68.4">GND</text>
<text x="274.8" y="98.6" transform="rotate(-90 274.8 98.6)">1</text>
<text x="276.6" y="114.9" transform="rotate(-90 276.6 114.9)">GND/ADJ</text>
<text x="96.6" y="170.7">1</text>
<text x="100.1" y="172.5">GND</text>
<text x="143.1" y="172.5">GND</text>
<text x="151.9" y="170.7">38</text>
<text x="261.2" y="172.2">1</text>
<text x="328.3" y="172.2">1</text>
<text x="261.2" y="175.7">2</text>
<text x="261.2" y="179.2">3</text>
<text x="267.4" y="174.4">PIN1</text>
<text x="267.4" y="178">PIN2</text>
<text x="328.3" y="175.7">2</text>
<text x="328.3" y="179.2">3</text>
<text x="334.4" y="174.4">PIN1</text>
<text x="334.4" y="178">PIN2</text>
<text x="261.2" y="182.7">4</text>
<text x="267.4" y="181.5">PIN3</text>
<text x="267.4" y="185">PIN4</text>
<text x="328.3" y="182.7">4</text>
<text x="334.4" y="181.5">PIN3</text>
<text x="334.4" y="185">PIN4</text>
<text x="261.2" y="186.3">5</text>
<text x="261.2" y="189.8">6</text>
<text x="267.4" y="188.6">PIN5</text>
<text x="328.3" y="186.3">5</text>
<text x="328.3" y="189.8">6</text>
<text x="334.4" y="188.6">PIN5</text>
<text x="261.2" y="193.3">7</text>
<text x="261.2" y="196.9">8</text>
<text x="267.4" y="192.1">PIN6</text>
<text x="267.4" y="195.6">PIN7</text>
<text x="328.3" y="193.3">7</text>
<text x="328.3" y="196.9">8</text>
<text x="334.4" y="192.1">PIN6</text>
<text x="334.4" y="195.6">PIN7</text>
<text x="259.6" y="203.9">10</text>
<text x="261.2" y="200.4">9</text>
<text x="267.4" y="199.1">PIN8</text>
<text x="267.4" y="202.7">PIN9</text>
<text x="326.7" y="203.9">10</text>
<text x="328.3" y="200.4">9</text>
<text x="334.4" y="199.1">PIN8</text>
<text x="334.4" y="202.7">PIN9</text>
<text x="259.6" y="207.4">11</text>
<text x="267.4" y="206.2">PIN10</text>
<text x="267.4" y="209.7">PIN11</text>
<text x="326.7" y="207.4">11</text>
<text x="334.4" y="206.2">PIN10</text>
<text x="334.4" y="209.7">PIN11</text>
<text x="259.6" y="211">12</text>
<text x="259.6" y="214.5">13</text>
<text x="267.4" y="213.3">PIN12</text>
<text x="326.7" y="211">12</text>
<text x="326.7" y="214.5">13</text>
<text x="334.4" y="213.3">PIN12</text>
<text x="259.6" y="218">14</text>
<text x="259.6" y="221.5">15</text>
<text x="267.4" y="216.8">PIN13</text>
<text x="267.4" y="220.3">PIN14</text>
<text x="326.7" y="218">14</text>
<text x="326.7" y="221.5">15</text>
<text x="334.4" y="216.8">PIN13</text>
<text x="334.4" y="220.3">PIN14</text>
<text x="110.8" y="222.7" transform="rotate(-90 110.8 222.7)">GND</text>
<text x="267.4" y="223.8">PIN15</text>
<text x="334.4" y="223.8">PIN15</text>
<text x="109" y="228.2" transform="rotate(-90 109 228.2)">15</text>
<text x="95.4" y="290.7">1</text>
<text x="107.6" y="290.7">2</text>
<text x="187.1" y="318.9">1</text>
<text x="199.3" y="318.9">2</text>
</g>
<g font-size="3.2" fill="#f00">
<text x="116" y="77.3">6</text>
<text x="119.5" y="79">VDD</text>
<text x="96.6" y="181.3">4</text>
<text x="100.1" y="183.1">SENSOR_VP</text>
</g>
</svg>
